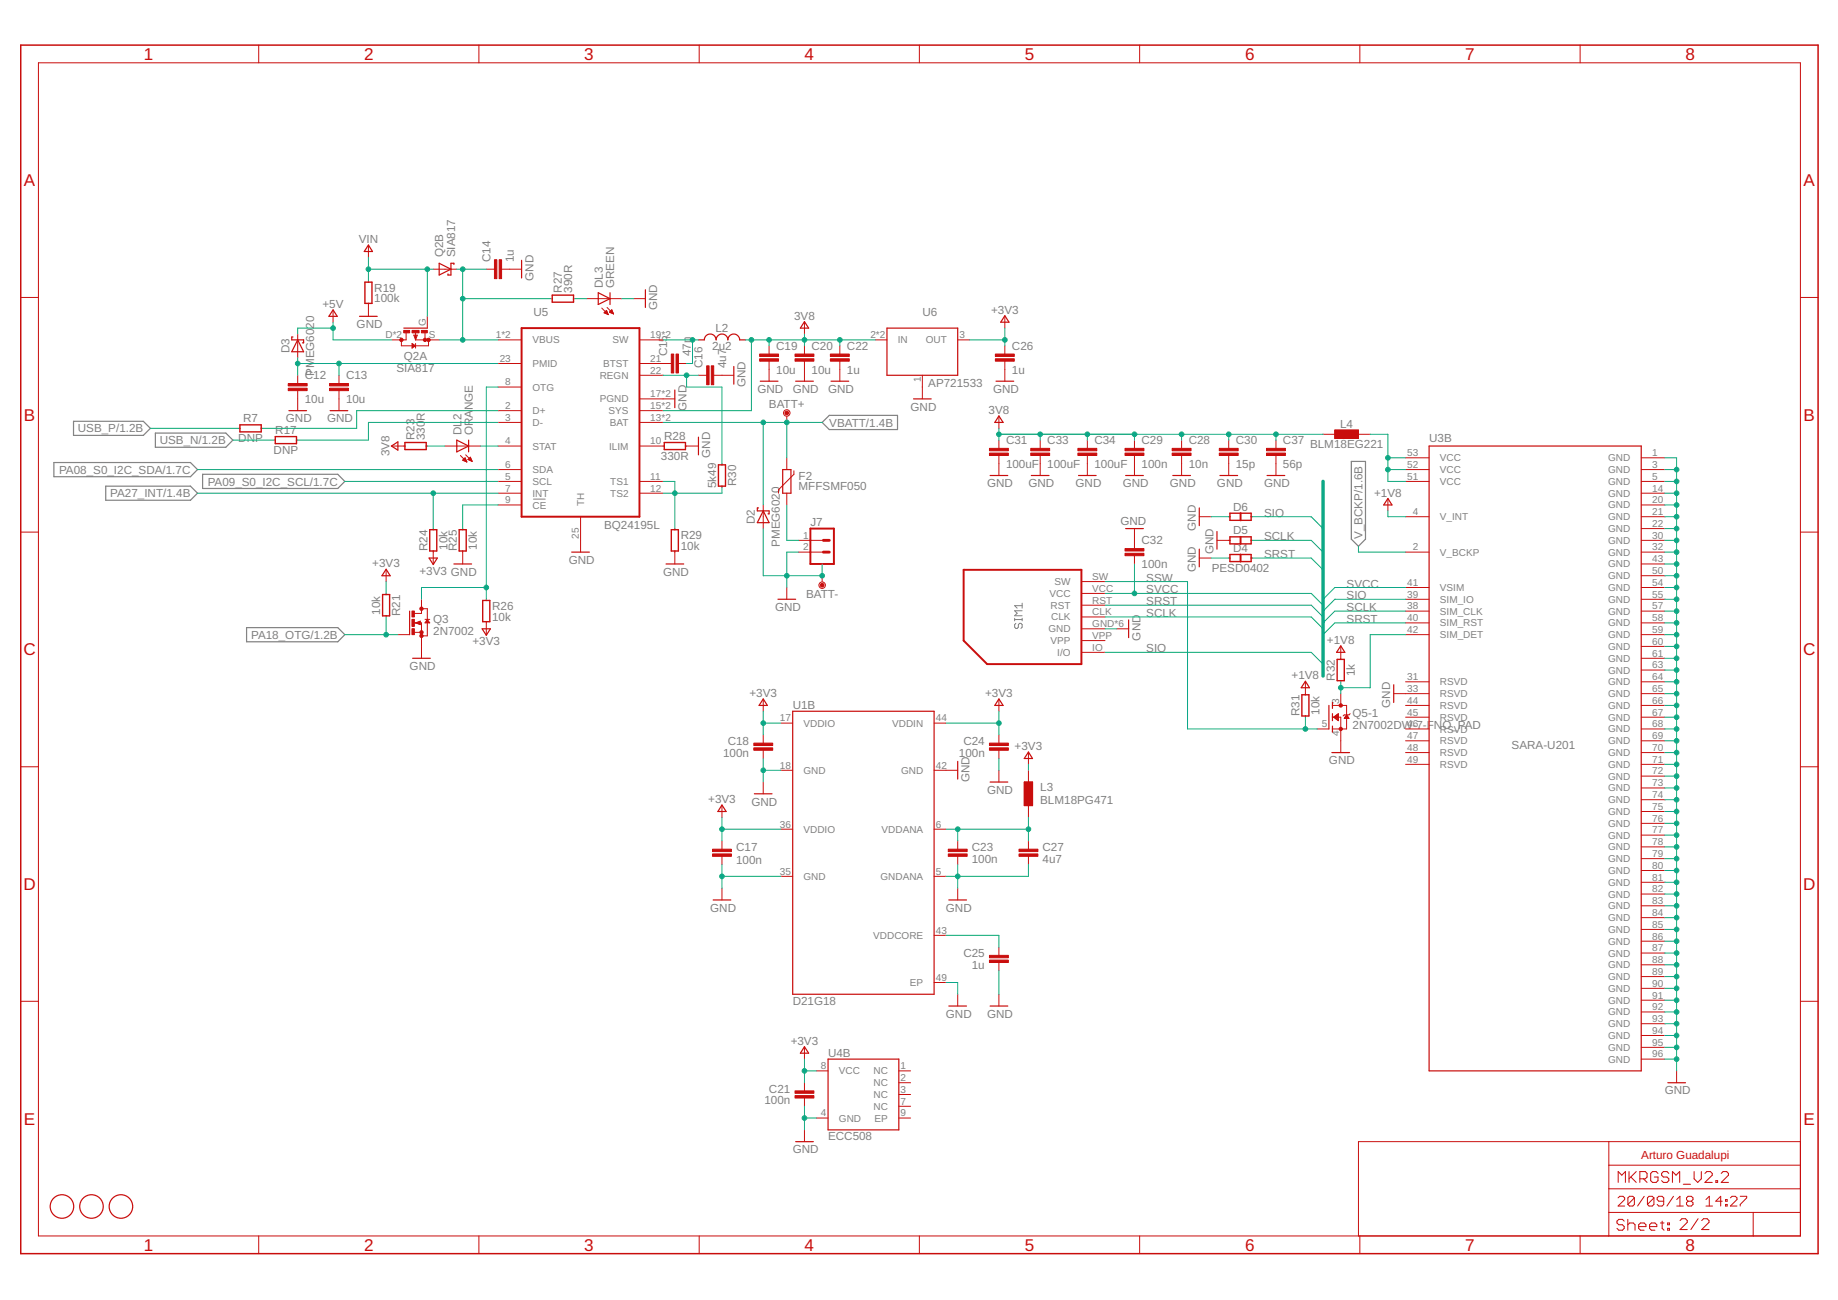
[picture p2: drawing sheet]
<svg xmlns="http://www.w3.org/2000/svg" width="420mm" height="297mm" viewBox="0 0 420 297" stroke-linecap="round" stroke-linejoin="round" font-family="sans-serif">
<path d="M121.9 114h2.7M233.7 137.8v1.2M233.7 139.6h-1.8l.6 .5-.6 .6h1.8M233.7 138.4h-1.8l.6 .6M231.9 141.3v.6M231.9 141.6h1.8M232.2 142.4l-.3 .3v.6l.3 .3h.3l.3-.3v-.6l.3-.3h.3l.3 .3v.6l-.3 .3M233.7 141.3v.6" fill="none" stroke="#808080" stroke-width=".23"/>
<path d="M16.8 96.3h16l1.6 1.6-1.6 1.6h-16zM35.5 99h16.1l1.6 1.6-1.6 1.6h-16.1zM187.9 96.5l1.7-1.6h15.6v3.2h-15.6zM12.3 105.7h31.2l1.6 1.6-1.6 1.6h-31.2zM24.2 111.1h19.3l1.6 1.6-1.6 1.6h-19.3zM46.3 108.4h30.9l1.6 1.6-1.6 1.6h-30.9zM308.9 105.4h3.2v17.8l-1.6 1.6-1.6-1.6zM56.4 143.4h20.8l1.6 1.6-1.6 1.6h-20.8z" fill="none" stroke="#808080" stroke-width=".28"/>
<g fill="none" stroke="#c90d0c" stroke-width=".28">
<path d="M84.2 56l1 1.5h-1.9zM119.2 59.5v4M67 77h-.3v.7h2.7v.6h-.3M68.1 77.7l1.3 2.7h-2.7zM76.1 70.8l1 1.5h-1.9zM82.2 72.3h4M92.3 75h5.4M94.3 78.7l.4 .3-.4 .3zM95 77.1l.1-.4h-.2l.1 .6M100.4 60.2l2.7 1.3-2.7 1.3zM103.8 60.4v-.2h-.7v2.6h-.7v-.2M136.8 66.9l2.6 1.3-2.6 1.4z"/>
<path d="M139.4 66.9v2.7M147.5 66.2v4.1M159.7 77.7h1.3a1.35 1.35 0 0 1 1.3-1.4 1.35 1.35 0 0 1 1.4 1.4 1.34 1.34 0 0 1 1.3-1.4 1.34 1.34 0 0 1 1.4 1.4 1.34 1.34 0 0 1 1.3-1.4 1.34 1.34 0 0 1 1.4 1.4h1.3M183.9 73.5l.9 1.5h-1.8zM202.8 75h16.1v10.7h-16.1zM229.7 72.1l1 1.5h-1.9zM66 93.8h4.1M75.5 93.8h4M154.3 89.1v4.1M159.7 99.9v4M167.7 83.7v4.1M173.8 87.1h4"/>
<path d="M181.9 87.1h4M190 87.1h4M208.8 91.1h4.1M227.7 87.1h4M228.3 95l1 1.5h-1.9zM89.5 101.9l1.5-.9v1.8zM104.4 100.6l2.7 1.3-2.7 1.4zM107.1 100.6v2.7M173.4 116.1h-.3v.6h2.7v.7h-.2M174.5 116.7l1.3 2.7h-2.7zM178.9 107.3h1.9v5.4h-1.9zM226.3 108.6h4.1"/>
<path d="M235.8 108.6h4M246.5 108.6h4.1M257.3 108.6h4.1M268.1 108.6h4M274.2 116.1v4M278.9 108.6h4M289.6 108.6h4.1M317.3 113.9l.9 1.5h-1.9zM326.7 101.9h48.5v142.8h-48.5zM88.3 130.1l.9 1.5h-1.9zM93.6 139.6v5.4M98.1 127.5h1.9l-1 1.5z"/>
<path d="M103.8 128.9h4M130.7 126.2h4M152.3 128.9h4M177.8 136.9h4.1M257.3 120.8h4.1M274.2 125.5v4M278.2 121.5v4M94.3 150.4h4.1M95.3 142.3l.6 .3v-.6l-.5 .3M97.7 141.8l.3 .4h-.6zM110.2 143.7h1.9l-.9 1.5zM174.5 159.7l.9 1.5h-1.9z"/>
<path d="M228.3 159.7l1 1.5h-1.9zM258 141.6v4.1M298.4 155.7l.9 1.4h-1.8zM306.5 147.6l.9 1.5h-1.9zM318.6 156.5v4M181.2 162.5h32.3v64.7h-32.3zM218.9 174v4M226.3 178.7h4.1M235.1 171.8l.9 1.5h-1.9zM303.8 161.2v5.4M304.5 172h4M304.6 160.5v1.4"/>
<path d="M304.6 163.1v1.6M304.6 165.9v1.3M165 183.9l1 1.5h-1.9zM172.4 181.4h4.1M163 205.6h4.1M216.9 205.6h4M183.9 239.2l.9 1.4h-1.8zM216.9 229.9h4M226.3 229.9h4.1M189.3 242h16.2v16.2h-16.2zM381.3 247.4h4M181.9 260.9h4"/>
<circle cx="14.2" cy="275.7" r="2.69"/>
<circle cx="20.9" cy="275.7" r="2.69"/>
<circle cx="27.6" cy="275.7" r="2.69"/>
</g>
<g fill="none" stroke="#c90d0c" stroke-width=".23">
<path d="M8.8 14.4h402.8v268h-402.8zM59.1 10.3v4.1M109.5 10.3v4.1M159.8 10.3v4.1M210.2 10.3v4.1M260.5 10.3v4.1M310.9 10.3v4.1M361.2 10.3v4.1M84.2 56.1v2.7M4.7 68h4.1M68.1 76.3v5.4M76.1 70.9v2.7"/>
<path d="M84.2 64.2v.3M84.2 69.3v3M91.8 77.7v1.3h6.2v-1.3M92.8 76.1v1.6h-3.2M94.2 78.5l.8 .5-.8 .5zM94.6 76.6h.8l-.4 1.1zM95 77.7h5.4M95 76.1v1.6M95 78.5v1M97.2 76.1v1.6M97.7 72.3v2.7M99 61.5h5.4"/>
<path d="M111.2 61.5h1.9M113.9 77.7h5.3M114.7 61.5h4.5M126 68.2h.2M131.1 68.2h.3M134.1 68.2h8M137.6 70.4l1.5 1.5M138.1 71.5l.5-.6 .4 1zM138.1 71.5h.8M138.2 71.4h.6M138.3 71.2h.5M138.4 71.6h.5"/>
<path d="M138.5 71.1h.2M138.6 71h.1M138.7 71.7h.3M138.8 70.3l1.5 1.4M139.4 71.4h.7M139.4 71.2h.6M139.6 71.1h.4M139.7 71.5h.4M139.7 71h.2M139.8 70.8h.1M139.8 70.8l-.5 .5 1 .4M139.8 70.8l.5 .9"/>
<path d="M140 71.6h.2M144.8 68.2h2.7M146.2 77.7h5.4M175.8 79v1.9M183.9 73.6v2.7M183.9 79v1.9M192 79v1.9M200.1 77.7h2.7M218.9 77.7h2.7M229.7 72.3v2.7M229.7 79v1.9M411.6 68h4"/>
<path d="M54.6 97.9h.2M59.7 97.9h.3M68.1 85.7v1.9M68.1 89.3v4.5M77.5 85.7v1.9M77.5 89.3v4.5M113.9 83.1h5.3M113.9 88.4h5.3M113.9 93.8h5.3M113.9 96.5h5.3M146.2 83.1h7.3M146.2 93.8h5.4"/>
<path d="M146.2 96.5h5.4M146.2 85.7h5.4M146.2 91.1h8.1M155.1 83.1h1.9M159.7 85.7h1.8M163.2 85.7h4.5M175.8 82.5v4.6M179.9 95.2v1.3M183.9 82.5v4.6M192 82.5v4.6M210.8 85.7v5.4M228.3 95.2v2.7"/>
<path d="M229.7 82.5v4.6M302.5 99.2h2.6M305.1 98.3h5.4v1.9h-5.4zM310.5 99.2h2.7M62.7 100.6h.2M67.8 100.6h.3M89.6 101.9h3M97.4 101.9h.3M101.7 101.9h8.1M105.2 104.1l1.5 1.5M105.8 105.2l.9 .4M105.8 105.2l.5-.6 .4 1"/>
<path d="M105.8 105.1h.7M105.9 105h.6M106 105.3h.6M106 104.9h.4M106.2 104.7h.2M106.3 105.4h.3M106.4 103.9l1.5 1.5M106.6 105.5h.1M107 105l.9 .4M107 105h.7M107.1 104.9h.6M107.3 105.1h.5"/>
<path d="M107.3 104.7h.3M107.4 104.6h.2M107.5 104.5l-.5 .5M107.5 104.5l.4 .9M107.5 104.5h.1M107.5 105.3h.4M107.9 105.4h.1M113.9 101.9h5.3M113.9 107.3h5.3M113.9 112.7h5.3M113.9 110h5.3M113.9 115.4h5.3"/>
<path d="M132.7 118.1v8.1M146.2 101.9h5.6M146.2 112.7h5.4M146.2 110h5.4M156.7 101.9h3M165 106v.2M165 111.1v.2M174.5 115.4v5.4M179.9 104.6v2.7M179.9 112.7v2.7M181.5 107.6v.8l-3.5 3.5v.8M228.3 100.6v1.8"/>
<path d="M228.3 104.1v4.5M237.8 100.6v1.8M237.8 104.1v4.5M248.6 100.6v1.8M248.6 104.1v4.5M259.3 100.6v1.8M259.3 104.1v4.5M270.1 100.6v1.8M270.1 104.1v4.5M274.2 118.1h2.6M280.9 118.1h.3M280.9 100.6v1.8"/>
<path d="M280.9 104.1v4.5M286 118.1h.3M291.7 100.6v1.8M291.7 104.1v4.5M317.3 114v2.7M321.3 104.6h5.4M321.3 107.3h5.4M321.3 110h5.4M321.3 118.1h5.4M375.2 104.6h5.4M375.2 107.3h5.4M375.2 112.7h5.4"/>
<path d="M375.2 110h5.4M375.2 115.4h5.4M375.2 118.1h5.4M4.7 121.6h4.1M88.3 130.2v2.7M88.3 135.6v.2M96.4 139.1h1.3v6.2h-1.3M96.4 136.9v3.3h-1.7M99 120.8v.2M99 125.9v3M105.8 120.8v.2M105.8 125.9v3"/>
<path d="M111.2 136.9v.3M154.3 120.8v.2M154.3 125.9v3M179.9 134.2v2.7M182.6 123.5h5.3M182.6 126.2h5.3M187.9 131.6v1.3M247.2 138.3h5.4M247.2 135.6h5.4M247.2 132.9h5.4M259.3 120.8v4.5M259.3 127v1.9"/>
<path d="M274.2 127.5h2.6M278.2 123.5h3M280.9 127.5h.3M286 123.5h.3M286 127.5h.3M321.3 126.2h5.4M321.3 134.2h5.4M321.3 136.9h5.4M321.3 139.6h5.4M375.2 123.5h5.4M375.2 126.2h5.4M375.2 134.2h5.4"/>
<path d="M375.2 136.9h5.4M375.2 139.6h5.4M375.2 120.8h5.4M375.2 128.9h5.4M375.2 131.6h5.4M411.6 121.6h4M88.3 140.7v.3M91 145h2.6M94.7 142.3h1.7v8.1M94.7 144.5h1.7M95 142.3l1.1-.4v.8zM97.2 141.5h1"/>
<path d="M97.7 141.5l.5 .8h-1zM111.2 142v3M174.5 159.8v2.7M228.3 159.8v2.7M247.2 149.1h5.4M247.2 146.4h5.4M247.2 143.7h5.4M247.2 141h5.4M255.3 143.7h2.7M298.4 155.8v2.9M306.5 147.7v3M306.5 155.5v.3"/>
<path d="M306.5 158.5v2.7M318.6 158.5h8.1M321.3 155.8h5.4M321.3 145h5.4M321.3 142.3h5.4M375.2 155.8h5.4M375.2 158.5h5.4M375.2 153.1h5.4M375.2 150.4h5.4M375.2 147.7h5.4M375.2 145h5.4M375.2 142.3h5.4"/>
<path d="M4.7 175.2h4.1M174.5 167.9v1.9M174.5 171.4v1.9M174.5 178.7v2.7M178.5 176h2.7M178.5 165.2h2.7M213.5 176h5.4M213.5 165.2h2.7M228.3 167.9v1.9M228.3 171.4v1.9M228.3 176v2.7M234.1 178.7h1.9v5.4h-1.9z"/>
<path d="M235.1 172v2.6M235.1 176v2.7M298.4 163.6v.3M301.1 166.6h2.7M304.6 163.9h1.9v8.1M304.6 161.2h3.2v5.4h-3.2M304.9 163.9l1-.8v1.6zM305 164h.9M305.1 163.7h.8M305.2 164.1h.7M305.3 163.6h.6M305.3 164.2h.6"/>
<path d="M305.4 163.4h.5M305.5 164.4h.4M305.6 163.3h.3M305.7 164.5h.2M305.8 163.2h.1M305.9 164.6h.1M307.3 164.1h1M307.4 164h.9M307.5 163.8h.7M307.6 163.7h.5M307.7 163.6h.3M307.8 163.4h.1"/>
<path d="M307.8 163.3l.6 .8h-1.1zM308.6 163.1l-.2 .2h-1.1l-.3 .3M321.3 163.9h5.4M321.3 161.2h5.4M321.3 166.6h5.4M321.3 169.3h5.4M321.3 172h5.4M321.3 174.6h5.4M375.2 163.9h5.4M375.2 161.2h5.4M375.2 166.6h5.4M375.2 169.3h5.4"/>
<path d="M375.2 172h5.4M375.2 174.6h5.4M375.2 177.3h5.4M411.6 175.2h4M165 184.1v2.7M165 192.2v1.9M165 195.7v1.8M178.5 189.5h2.7M213.5 189.5h2.7M218.9 192.2v1.9M218.9 195.7v1.8M235.1 184.1v2.7"/>
<path d="M235.1 192.2v1.9M235.1 195.7v1.8M375.2 198.9h5.4M375.2 196.2h5.4M375.2 180h5.4M375.2 182.7h5.4M375.2 185.4h5.4M375.2 188.1h5.4M375.2 190.8h5.4M375.2 193.5h5.4M165 202.9v2.7M178.5 200.2h2.7"/>
<path d="M213.5 200.2h2.7M213.5 213.7h2.7M218.9 202.9v2.7M228.3 216.4v1.9M228.3 219.9v1.9M375.2 209.7h5.4M375.2 207h5.4M375.2 204.3h5.4M375.2 201.6h5.4M375.2 217.8h5.4M375.2 215.1h5.4M375.2 212.4h5.4"/>
<path d="M4.7 228.8h4.1M183.9 239.3v2.7M213.5 224.5h2.7M218.9 227.2v2.7M228.3 227.2v2.7M375.2 228.5h5.4M375.2 225.8h5.4M375.2 223.1h5.4M375.2 220.5h5.4M375.2 231.2h5.4M375.2 233.9h5.4M375.2 236.6h5.4"/>
<path d="M375.2 239.3h5.4M411.6 228.8h4M183.9 247.4v1.9M183.9 250.9v1.9M183.9 258.2v2.7M186.6 255.5h2.7M186.6 244.7h2.7M205.5 255.5h2.7M205.5 244.7h2.7M205.5 247.4h2.7M205.5 250.1h2.7M205.5 252.8h2.7"/>
<path d="M375.2 242h5.4M383.3 244.7v2.7M367.8 277h43.8M367.8 260.9v21.5M367.8 271.6h43.8M367.8 266.2h43.8M369.9 273.7l.4-.4h.7l.4 .4v.4l-1.5 1.5h1.5M369.9 270.2v-2.5l.8 .8 .9-.8v2.5M371.3 279l-.4-.4h-.8l-.5 .4v.4l.5 .4h.8l.4 .5v.4l-.4 .4h-.8l-.5-.4M372.1 278.6v2.5M372.1 279.8l.4-.4h.9l.4 .4v1.3M372.4 267.7v2.5"/>
<path d="M372.8 268.9l1.2 1.3M373.6 273.7v1.5l-.3 .4h-.8l-.4-.4M373.6 273.7l-.3-.4h-.8l-.4 .4v1.5M373.6 273.7l-1.5 1.5M374 267.7l-1.6 1.6M374.9 269.3h1.2l.4-.4v-.8l-.4-.4h-1.2v2.5M375.7 269.3l.8 .9M375.9 273.3l-1.5 2.3M378.1 273.7v1.5l-.4 .4h-.7l-.4-.4M378.1 273.7l-.4-.4h-.7l-.4 .4v1.5M378.1 273.7l-1.5 1.5M379 268.1l-.4-.4h-.8l-.5 .4v1.7l.5 .4h.8l.4-.4v-.9h-.8"/>
<path d="M379.6 279.4h.8M380 279v1.7l.4 .4M380.3 274.5h-1.1l-.4-.4v-.4l.4-.4h.7l.4 .4v1.5l-.4 .4h-.7l-.4-.4M381.2 279.4h.4v.4h-.4zM381.5 268.1l-.4-.4h-.9l-.4 .4v.4l.4 .4h.9l.4 .4v.5l-.4 .4h-.9l-.4-.4M382.3 270.2v-2.5l.8 .8 .9-.8v2.5M382.5 273.3l-1.4 2.3M383.3 275.6h1.5M383.3 274.1l.7-.8v2.3M384 278.9l.5-.4h.8l.4 .4v.4l-1.7 1.6h1.7M384.8 270.6h1.6M385.9 274.5l-.4 .3v.4l.4 .4h.7l.4-.4v-.4l-.4-.3"/>
<path d="M385.9 274.5l-.4-.4v-.4l.4-.4h.7l.4 .4v.4l-.4 .4M385.9 274.5h.7M387.3 267.7v1.6l.8 .9 .8-.9v-1.6M388.2 278.5l-1.7 2.4M389 278.9l.4-.4h.8l.5 .4v.4l-1.7 1.6h1.7M389.7 268.1l.5-.4h.8l.4 .4v.4l-1.7 1.7h1.7M390 275.6h1.5M390 274.1l.7-.8v2.3M392.2 269.8h.4v.4h-.4zM393.5 268.1l.4-.4h.8l.4 .4v.4l-1.6 1.7h1.6M393.7 274.5h-1.5l1.1-1.2v2.3M394.4 275.2h.4v.4h-.4z"/>
<path d="M394.4 274.1h.4v.4h-.4zM395.6 273.7l.3-.4h.8l.4 .4v.4l-1.5 1.5h1.5M397.8 273.3h1.5v.4l-1.5 1.5v.4M400.8 277v5.4M411.6 260.9h-101.1v21.5M59.1 282.4v4M109.5 282.4v4M159.8 282.4v4M210.2 282.4v4M260.5 282.4v4M310.9 282.4v4M361.2 282.4v4"/>
<path d="M374.6 280.3h1.7v-.5l-.5-.4h-.8l-.4 .4v.9l.4 .4h.8M377.1 280.3h1.6v-.5l-.4-.4h-.8l-.4 .4v.9l.4 .4h.8M381.2 280.7h.4v.4h-.4z"/>
<circle cx="179.9" cy="94.4" r=".74"/>
<circle cx="187.9" cy="133.7" r=".74"/>
</g>
<g fill="#c90d0c" stroke="#c90d0c" stroke-width=".23">
<path d="M172.3 170.9h4.3v.5h-4.3z"/>
<path d="M172.3 169.8h4.3v.5h-4.3z"/>
<path d="M216.8 195.1h4.3v.6h-4.3z"/>
<path d="M216.8 194h4.3v.6h-4.3z"/>
<path d="M226.2 219.4h4.3v.5h-4.3z"/>
<path d="M226.2 218.3h4.3v.5h-4.3z"/>
<path d="M226.2 170.9h4.3v.5h-4.3z"/>
<path d="M226.2 169.8h4.3v.5h-4.3z"/>
<path d="M181.7 250.3h4.4v.6h-4.4z"/>
<path d="M181.7 249.3h4.4v.5h-4.4z"/>
<path d="M162.9 195.1h4.3v.6h-4.3z"/>
<path d="M162.9 194h4.3v.6h-4.3z"/>
<path d="M232.9 195.1h4.4v.6h-4.4z"/>
<path d="M232.9 194h4.4v.6h-4.4z"/>
<path d="M234.1 178.7h2v5.4h-2z"/>
<path d="M92.3 75.5h1.3v.6h-1.3z"/>
<path d="M96.3 75.5h1.4v.6h-1.4z"/>
<path d="M94.2 75.5h1.6v.6h-1.6z"/>
<path d="M257.2 126.4h4.3v.6h-4.3z"/>
<path d="M257.2 125.3h4.3v.6h-4.3z"/>
<path d="M278.7 103.5h4.3v.6h-4.3z"/>
<path d="M278.7 102.4h4.3v.6h-4.3z"/>
<path d="M257.2 103.5h4.3v.6h-4.3z"/>
<path d="M257.2 102.4h4.3v.6h-4.3z"/>
<path d="M226.2 103.5h4.3v.6h-4.3z"/>
<path d="M226.2 102.4h4.3v.6h-4.3z"/>
<path d="M246.4 103.5h4.3v.6h-4.3z"/>
<path d="M246.4 102.4h4.3v.6h-4.3z"/>
<path d="M235.6 103.5h4.3v.6h-4.3z"/>
<path d="M235.6 102.4h4.3v.6h-4.3z"/>
<path d="M305.1 98.3h5.4v1.9h-5.4z"/>
<path d="M114.1 59.4h.6v4.3h-.6z"/>
<path d="M113 59.4h.6v4.3h-.6z"/>
<path d="M154.5 80.9h.6v4.3h-.6z"/>
<path d="M153.5 80.9h.5v4.3h-.5z"/>
<path d="M173.7 82h4.3v.5h-4.3z"/>
<path d="M173.7 80.9h4.3v.5h-4.3z"/>
<path d="M181.7 82h4.4v.5h-4.4z"/>
<path d="M181.7 80.9h4.4v.5h-4.4z"/>
<path d="M162.6 83.6h.6v4.3h-.6z"/>
<path d="M161.5 83.6h.6v4.3h-.6z"/>
<path d="M75.3 88.7h4.4v.6h-4.4z"/>
<path d="M75.3 87.6h4.4v.6h-4.4z"/>
<path d="M65.9 88.7h4.3v.6h-4.3z"/>
<path d="M65.9 87.6h4.3v.6h-4.3z"/>
<path d="M189.8 82h4.3v.5h-4.3z"/>
<path d="M189.8 80.9h4.3v.5h-4.3z"/>
<path d="M227.5 82h4.4v.5h-4.4z"/>
<path d="M227.5 80.9h4.4v.5h-4.4z"/>
<path d="M94.2 139.6h.5v1.4h-.5z"/>
<path d="M94.2 143.7h.5v1.3h-.5z"/>
<path d="M94.2 141.5h.5v1.6h-.5z"/>
<path d="M267.9 103.5h4.4v.6h-4.4z"/>
<path d="M267.9 102.4h4.4v.6h-4.4z"/>
<path d="M289.5 103.5h4.3v.6h-4.3z"/>
<path d="M289.5 102.4h4.3v.6h-4.3z"/>
</g>
<g fill="none" stroke="#c90d0c" stroke-width=".32">
<path d="M83.4 64.5h1.6v4.8h-1.6zM126.2 67.4h4.9v1.6h-4.9zM54.8 97.1h4.9v1.6h-4.9zM62.9 99.8h4.9v1.6h-4.9zM92.6 101.1h4.8v1.6h-4.8zM151.8 101.1h4.9v1.6h-4.9zM164.2 106.2h1.6v4.9h-1.6zM281.2 117.3h4.8v1.6h-4.8zM87.5 135.8h1.6v4.9h-1.6zM98.2 121h1.6v4.9h-1.6zM105 121h1.6v4.9h-1.6zM110.3 137.2h1.7v4.8h-1.7z"/>
<path d="M153.5 121h1.6v4.9h-1.6zM281.2 126.7h4.8v1.6h-4.8zM281.2 122.7h4.8v1.6h-4.8zM297.6 158.7h1.6v4.9h-1.6zM305.7 150.7h1.6v4.8h-1.6z"/>
</g>
<g fill="#c90d0c" stroke="#c90d0c" stroke-width=".23">
<circle cx="98" cy="77.7" r=".38"/>
<circle cx="97.2" cy="77.7" r=".38"/>
<circle cx="91.8" cy="77.7" r=".38"/>
<circle cx="187.9" cy="133.7" r=".42"/>
<circle cx="179.9" cy="94.4" r=".42"/>
<circle cx="96.4" cy="145.3" r=".38"/>
<circle cx="96.4" cy="144.5" r=".38"/>
<circle cx="96.4" cy="139.1" r=".38"/>
<circle cx="306.5" cy="166.6" r=".38"/>
<circle cx="306.5" cy="161.2" r=".38"/>
</g>
<path d="M119.2 75h27v43.1h-27zM283.6 117.3v1.6M185.3 120.8h5.3v8.1h-5.3zM220.3 130.2h26.9v21.5h-21.5l-5.4-5.3zM283.6 122.7v1.6M283.6 126.7v1.6" fill="none" stroke="#c90d0c" stroke-width=".44"/>
<path d="M188.2 123.5h1.4M188.2 126.2h1.4" fill="none" stroke="#c90d0c" stroke-width=".66"/>
<path d="M4.7 10.3h410.9v276.1h-410.9z" fill="none" stroke="#c90d0c" stroke-width=".34"/>
<path d="M302.5 110v44.5" fill="none" stroke="#0696d7" stroke-width=".83"/>
<g fill="none" stroke="#0dab76" stroke-width=".23">
<path d="M84.2 58.8v5.4M76.1 73.6v4.1h13.5M76.1 75h-8v1.3M84.2 61.5h14.8M97.7 61.5v10.8M100.4 77.7h13.5M104.4 61.5h6.8M105.8 68.2h20.2M105.8 61.5v16.2M131.4 68.2h2.7M142.1 68.2h2.7M151.6 77.7h8.1"/>
<path d="M158.3 77.7v5.4h-1.3M170.4 77.7h29.7M171.8 77.7v16.1h-20.2M175.8 77.7v1.3M183.9 76.3v2.7M192 77.7v1.3M221.6 77.7h8.1M229.7 75v4M34.4 97.9h20.2M68.1 83.1h45.8M68.1 81.7v4M77.5 83.1v2.6"/>
<path d="M113.9 96.5h-29.7v4.1h-16.1M113.9 88.4h-2.7v48.5M113.9 93.8h-32.4v4.1h-21.5M151.6 96.5h36.3M151.6 85.7h8.1M157 85.7v2.7h8v17.6M174.5 96.5v18.9M179.9 96.5v8.1M228.3 97.9v2.7M228.3 99.2h74.2M237.8 99.2v1.4M248.6 99.2v1.4"/>
<path d="M259.3 99.2v1.4M270.1 99.2v1.4M280.9 99.2v1.4M291.7 99.2v1.4M313.2 99.2h4.1v10.8h4M45.1 112.7h68.8M45.1 107.3h68.8M53.2 100.6h9.5M78.8 110h35.1M97.7 101.9h4M99 112.7v8.1M109.8 101.9h4.1"/>
<path d="M113.9 115.4h-8.1v5.4M151.6 110h2.7v10.8M165 111.3v1.4h-13.4M179.9 115.4v8.1h2.7M276.8 118.1h4.1M286.3 118.1h13.4l2.8 2.7M317.3 104.6h4M317.3 116.7v1.4h4M317.3 107.3h4M380.6 104.6h2.7v140.1M380.6 118.1h2.7M380.6 115.4h2.7"/>
<path d="M380.6 112.7h2.7M380.6 110h2.7M380.6 107.3h2.7M88.3 132.9v2.7M111.2 134.2h-14.8v2.7M174.5 120.8v10.8h13.4v-2.7M182.6 126.2h-2.7v8M252.6 132.9h18.9v33.7h29.6M252.6 135.6h47.1l2.8 2.7M252.6 138.3h47.1l2.8 2.7M259.3 128.9v6.7M276.8 127.5h4.1"/>
<path d="M286.3 123.5h13.4l2.8 2.7M286.3 127.5h13.4l2.8 2.7M310.5 124.8v1.4h10.8M321.3 139.6h-16.2l-2.6 2.7M321.3 136.9h-16.2l-2.6 2.7M321.3 134.2h-16.2l-2.6 2.7M380.6 131.6h2.7M380.6 126.2h2.7M380.6 139.6h2.7M380.6 136.9h2.7M380.6 134.2h2.7M380.6 128.9h2.7"/>
<path d="M380.6 123.5h2.7M380.6 120.8h2.7M78.8 145h12.2M88.3 141v4M252.6 143.7h2.7M252.6 141h47.1l2.8 2.7M252.6 149.1h47.1l2.8 2.6M306.5 155.8v2.7M321.3 145h-8.1v12.1h-6.7M321.3 142.3h-16.2l-2.6 2.7M380.6 158.5h2.7M380.6 155.8h2.7"/>
<path d="M380.6 153.1h2.7M380.6 150.4h2.7M380.6 147.7h2.7M380.6 145h2.7M380.6 142.3h2.7M174.5 176h4M174.5 162.5v5.4M174.5 173.3v5.4M174.5 165.2h4M216.2 165.2h12.1M228.3 162.5v5.4M228.3 173.3v2.7"/>
<path d="M235.1 174.6v1.4M298.4 163.9v2.7M380.6 177.3h2.7M380.6 174.6h2.7M380.6 172h2.7M380.6 169.3h2.7M380.6 166.6h2.7M380.6 163.9h2.7M380.6 161.2h2.7M165 186.8v5.4M165 197.5v5.4M165 189.5h13.5"/>
<path d="M216.2 189.5h18.9M218.9 189.5v2.7M218.9 197.5v5.4M235.1 197.5v2.7h-18.9M235.1 186.8v5.4M380.6 198.9h2.7M380.6 196.2h2.7M380.6 193.5h2.7M380.6 190.8h2.7M380.6 188.1h2.7M380.6 185.4h2.7M380.6 182.7h2.7"/>
<path d="M380.6 180h2.7M165 200.2h13.5M216.2 213.7h12.1v2.7M380.6 217.8h2.7M380.6 215.1h2.7M380.6 212.4h2.7M380.6 209.7h2.7M380.6 207h2.7M380.6 204.3h2.7M380.6 201.6h2.7M216.2 224.5h2.7v2.7M228.3 221.8v5.4"/>
<path d="M380.6 239.3h2.7M380.6 236.6h2.7M380.6 233.9h2.7M380.6 231.2h2.7M380.6 228.5h2.7M380.6 225.8h2.7M380.6 223.1h2.7M380.6 220.5h2.7M183.9 255.5h2.7M183.9 242v5.4M183.9 252.8v5.4M183.9 244.7h2.7"/>
<path d="M380.6 242h2.7"/>
</g>
<g fill="#0dab76" stroke="#0dab76" stroke-width=".23">
<circle cx="174.5" cy="176" r=".53"/>
<circle cx="183.9" cy="255.5" r=".53"/>
<circle cx="165" cy="200.2" r=".53"/>
<circle cx="179.9" cy="131.6" r=".53"/>
<circle cx="187.9" cy="131.6" r=".53"/>
<circle cx="218.9" cy="200.2" r=".53"/>
<circle cx="383.3" cy="107.3" r=".53"/>
<circle cx="383.3" cy="110" r=".53"/>
<circle cx="383.3" cy="112.7" r=".53"/>
<circle cx="383.3" cy="115.4" r=".53"/>
<circle cx="383.3" cy="118.1" r=".53"/>
<circle cx="383.3" cy="120.8" r=".53"/>
<circle cx="383.3" cy="123.5" r=".53"/>
<circle cx="383.3" cy="126.2" r=".53"/>
<circle cx="383.3" cy="128.9" r=".53"/>
<circle cx="383.3" cy="131.6" r=".53"/>
<circle cx="383.3" cy="134.2" r=".53"/>
<circle cx="383.3" cy="136.9" r=".53"/>
<circle cx="383.3" cy="139.6" r=".53"/>
<circle cx="383.3" cy="142.3" r=".53"/>
<circle cx="383.3" cy="145" r=".53"/>
<circle cx="383.3" cy="147.7" r=".53"/>
<circle cx="383.3" cy="150.4" r=".53"/>
<circle cx="383.3" cy="153.1" r=".53"/>
<circle cx="383.3" cy="155.8" r=".53"/>
<circle cx="383.3" cy="158.5" r=".53"/>
<circle cx="383.3" cy="161.2" r=".53"/>
<circle cx="383.3" cy="163.9" r=".53"/>
<circle cx="383.3" cy="166.6" r=".53"/>
<circle cx="383.3" cy="169.3" r=".53"/>
<circle cx="383.3" cy="172" r=".53"/>
<circle cx="383.3" cy="174.6" r=".53"/>
<circle cx="383.3" cy="177.3" r=".53"/>
<circle cx="383.3" cy="180" r=".53"/>
<circle cx="383.3" cy="182.7" r=".53"/>
<circle cx="383.3" cy="185.4" r=".53"/>
<circle cx="383.3" cy="188.1" r=".53"/>
<circle cx="383.3" cy="190.8" r=".53"/>
<circle cx="383.3" cy="193.5" r=".53"/>
<circle cx="383.3" cy="196.2" r=".53"/>
<circle cx="383.3" cy="198.9" r=".53"/>
<circle cx="383.3" cy="201.6" r=".53"/>
<circle cx="383.3" cy="204.3" r=".53"/>
<circle cx="383.3" cy="207" r=".53"/>
<circle cx="383.3" cy="209.7" r=".53"/>
<circle cx="383.3" cy="212.4" r=".53"/>
<circle cx="383.3" cy="215.1" r=".53"/>
<circle cx="383.3" cy="217.8" r=".53"/>
<circle cx="383.3" cy="220.5" r=".53"/>
<circle cx="383.3" cy="223.1" r=".53"/>
<circle cx="383.3" cy="225.8" r=".53"/>
<circle cx="383.3" cy="228.5" r=".53"/>
<circle cx="383.3" cy="231.2" r=".53"/>
<circle cx="383.3" cy="233.9" r=".53"/>
<circle cx="383.3" cy="236.6" r=".53"/>
<circle cx="383.3" cy="239.3" r=".53"/>
<circle cx="383.3" cy="242" r=".53"/>
<circle cx="174.5" cy="165.2" r=".53"/>
<circle cx="183.9" cy="244.7" r=".53"/>
<circle cx="165" cy="189.5" r=".53"/>
<circle cx="229.7" cy="77.7" r=".53"/>
<circle cx="228.3" cy="165.2" r=".53"/>
<circle cx="218.9" cy="189.5" r=".53"/>
<circle cx="235.1" cy="189.5" r=".53"/>
<circle cx="179.9" cy="96.5" r=".53"/>
<circle cx="174.5" cy="96.5" r=".53"/>
<circle cx="259.3" cy="135.6" r=".53"/>
<circle cx="298.4" cy="166.6" r=".53"/>
<circle cx="306.5" cy="157.1" r=".53"/>
<circle cx="317.3" cy="104.6" r=".53"/>
<circle cx="317.3" cy="107.3" r=".53"/>
<circle cx="105.8" cy="77.7" r=".53"/>
<circle cx="105.8" cy="61.5" r=".53"/>
<circle cx="105.8" cy="68.2" r=".53"/>
<circle cx="97.7" cy="61.5" r=".53"/>
<circle cx="84.2" cy="61.5" r=".53"/>
<circle cx="158.3" cy="77.7" r=".53"/>
<circle cx="157" cy="85.7" r=".53"/>
<circle cx="154.3" cy="112.7" r=".53"/>
<circle cx="99" cy="112.7" r=".53"/>
<circle cx="77.5" cy="83.1" r=".53"/>
<circle cx="68.1" cy="83.1" r=".53"/>
<circle cx="76.1" cy="75" r=".53"/>
<circle cx="111.2" cy="134.2" r=".53"/>
<circle cx="88.3" cy="145" r=".53"/>
<circle cx="171.8" cy="77.7" r=".53"/>
<circle cx="175.8" cy="77.7" r=".53"/>
<circle cx="183.9" cy="77.7" r=".53"/>
<circle cx="192" cy="77.7" r=".53"/>
<circle cx="228.3" cy="99.2" r=".53"/>
<circle cx="280.9" cy="99.2" r=".53"/>
<circle cx="237.8" cy="99.2" r=".53"/>
<circle cx="248.6" cy="99.2" r=".53"/>
<circle cx="259.3" cy="99.2" r=".53"/>
<circle cx="270.1" cy="99.2" r=".53"/>
<circle cx="291.7" cy="99.2" r=".53"/>
</g>
<g font-size="3.9" fill="#c90d0c">
<text x="32.9" y="13.7">1</text>
<text x="83.2" y="13.7">2</text>
<text x="133.6" y="13.7">3</text>
<text x="183.9" y="13.7">4</text>
<text x="234.3" y="13.7">5</text>
<text x="284.6" y="13.7">6</text>
<text x="335" y="13.7">7</text>
<text x="385.3" y="13.7">8</text>
<text x="5.5" y="42.5">A</text>
<text x="412.3" y="42.5">A</text>
<text x="5.5" y="96.1">B</text>
<text x="412.3" y="96.1">B</text>
<text x="5.4" y="149.8">C</text>
<text x="412.2" y="149.8">C</text>
<text x="5.4" y="203.4">D</text>
<text x="412.2" y="203.4">D</text>
<text x="5.5" y="257">E</text>
<text x="412.3" y="257">E</text>
<text x="32.9" y="285.8">1</text>
<text x="83.2" y="285.8">2</text>
<text x="133.6" y="285.8">3</text>
<text x="183.9" y="285.8">4</text>
<text x="234.3" y="285.8">5</text>
<text x="284.6" y="285.8">6</text>
<text x="335" y="285.8">7</text>
<text x="385.3" y="285.8">8</text>
</g>
<g font-size="2.7" fill="#808080">
<text x="82" y="55.6">VIN</text>
<text x="101.3" y="58.8" transform="rotate(-90 101.3 58.8)">Q2B</text>
<text x="104" y="58.8" transform="rotate(-90 104 58.8)">SIA817</text>
<text x="112.1" y="59.9" transform="rotate(-90 112.1 59.9)">C14</text>
<text x="117.5" y="59.9" transform="rotate(-90 117.5 59.9)">1u</text>
<text x="121.9" y="64.2" transform="rotate(-90 121.9 64.2)">GND</text>
<text x="137.8" y="65.8" transform="rotate(-90 137.8 65.8)">DL3</text>
<text x="140.4" y="65.8" transform="rotate(-90 140.4 65.8)">GREEN</text>
<text x="73.7" y="70.4">+5V</text>
<text x="85.6" y="69">100k</text>
<text x="85.6" y="66.6">R19</text>
<text x="128.4" y="66.9" transform="rotate(-90 128.4 66.9)">R27</text>
<text x="130.8" y="66.9" transform="rotate(-90 130.8 66.9)">390R</text>
<text x="150.2" y="70.9" transform="rotate(-90 150.2 70.9)">GND</text>
<text x="226.5" y="71.7">+3V3</text>
<text x="81.5" y="75">GND</text>
<text x="121.9" y="72.3">U5</text>
<text x="163.6" y="75.9">L2</text>
<text x="181.5" y="73.1">3V8</text>
<text x="210.8" y="72.3">U6</text>
<text x="66.2" y="80.7" transform="rotate(-90 66.2 80.7)">D3</text>
<text x="92.3" y="82.2">Q2A</text>
<text x="152.5" y="81.4" transform="rotate(-90 152.5 81.4)">C15</text>
<text x="157.9" y="81.4" transform="rotate(-90 157.9 81.4)">47n</text>
<text x="162.8" y="79.9">2u2</text>
<text x="177.4" y="80">C19</text>
<text x="185.5" y="80">C20</text>
<text x="193.6" y="80">C22</text>
<text x="231.3" y="80">C26</text>
<text x="69.7" y="86.7">C12</text>
<text x="71.8" y="85.9" transform="rotate(-90 71.8 85.9)">PMEG6020</text>
<text x="79.1" y="86.7">C13</text>
<text x="90.6" y="84.9">SIA817</text>
<text x="160.6" y="84.1" transform="rotate(-90 160.6 84.1)">C16</text>
<text x="166" y="84.1" transform="rotate(-90 166 84.1)">4u7</text>
<text x="170.4" y="88.4" transform="rotate(-90 170.4 88.4)">GND</text>
<text x="173.1" y="89.8">GND</text>
<text x="177.4" y="85.3">10u</text>
<text x="181.2" y="89.8">GND</text>
<text x="185.5" y="85.3">10u</text>
<text x="189.3" y="89.8">GND</text>
<text x="193.6" y="85.3">1u</text>
<text x="212.2" y="88.4">AP721533</text>
<text x="227" y="89.8">GND</text>
<text x="231.3" y="85.3">1u</text>
<text x="69.7" y="92.1">10u</text>
<text x="79.1" y="92.1">10u</text>
<text x="108.1" y="93.7" transform="rotate(-90 108.1 93.7)">NGE</text>
<text x="157" y="93.8" transform="rotate(-90 157 93.8)">GND</text>
<text x="175.8" y="93.3">BATT+</text>
<text x="208.1" y="93.8">GND</text>
<text x="226" y="94.6">3V8</text>
<text x="17.8" y="98.8">USB_P/1.2B</text>
<text x="36.5" y="101.5">USB_N/1.2B</text>
<text x="54.5" y="101.1">DNP</text>
<text x="55.6" y="96.5">R7</text>
<text x="62.9" y="99.2">R17</text>
<text x="65.4" y="96.5">GND</text>
<text x="74.8" y="96.5">GND</text>
<text x="94.7" y="100.6" transform="rotate(-90 94.7 100.6)">R23</text>
<text x="97.1" y="100.6" transform="rotate(-90 97.1 100.6)">330</text>
<text x="97.1" y="96.1" transform="rotate(-90 97.1 96.1)">R</text>
<text x="105.5" y="99.5" transform="rotate(-90 105.5 99.5)">DL</text>
<text x="105.5" y="96.1" transform="rotate(-90 105.5 96.1)">2</text>
<text x="108.1" y="99.5" transform="rotate(-90 108.1 99.5)">ORA</text>
<text x="151.8" y="100.6">R28</text>
<text x="189.6" y="97.5">VBATT/1.4B</text>
<text x="230" y="101.5">C31</text>
<text x="239.4" y="101.5">C33</text>
<text x="250.2" y="101.5">C34</text>
<text x="261" y="101.5">C29</text>
<text x="271.7" y="101.5">C28</text>
<text x="282.5" y="101.5">C30</text>
<text x="293.3" y="101.5">C37</text>
<text x="306.3" y="97.9">L4</text>
<text x="326.7" y="101.1">U3B</text>
<text x="62.5" y="103.8">DNP</text>
<text x="89.1" y="104.3" transform="rotate(-90 89.1 104.3)">3V8</text>
<text x="151.1" y="105.1">330R</text>
<text x="162.3" y="104.6" transform="rotate(-90 162.3 104.6)">GND</text>
<text x="230" y="106.9">100uF</text>
<text x="239.4" y="106.9">100uF</text>
<text x="250.2" y="106.9">100uF</text>
<text x="261" y="106.9">100n</text>
<text x="271.7" y="106.9">10n</text>
<text x="282.5" y="106.9">15p</text>
<text x="293.3" y="106.9">56p</text>
<text x="299.5" y="102.4">BLM18EG221</text>
<text x="13.5" y="108.2">PA08_S0_I2C_SDA/1.7C</text>
<text x="25.2" y="113.6">PA27_INT/1.4B</text>
<text x="47.5" y="110.9">PA09_S0_I2C_SCL/1.7C</text>
<text x="163.7" y="111.5" transform="rotate(-90 163.7 111.5)">5k49</text>
<text x="168.3" y="111.1" transform="rotate(-90 168.3 111.1)">R30</text>
<text x="182.6" y="112">MFFSMF050</text>
<text x="182.6" y="109.8">F2</text>
<text x="225.7" y="111.3">GND</text>
<text x="235.1" y="111.3">GND</text>
<text x="245.9" y="111.3">GND</text>
<text x="256.6" y="111.3">GND</text>
<text x="267.4" y="111.3">GND</text>
<text x="278.2" y="111.3">GND</text>
<text x="289" y="111.3">GND</text>
<text x="314.1" y="113.5">+1V8</text>
<text x="172.6" y="119.8" transform="rotate(-90 172.6 119.8)">D2</text>
<text x="256.1" y="120">GND</text>
<text x="281.9" y="116.7">D6</text>
<text x="289" y="118.1">SIO</text>
<text x="97.7" y="125.9" transform="rotate(-90 97.7 125.9)">R24</text>
<text x="102.3" y="125.6" transform="rotate(-90 102.3 125.6)">10k</text>
<text x="104.4" y="125.9" transform="rotate(-90 104.4 125.9)">R25</text>
<text x="109" y="125.6" transform="rotate(-90 109 125.6)">10k</text>
<text x="138.1" y="120.8">BQ24195L</text>
<text x="155.6" y="125.6">10k</text>
<text x="155.6" y="123.2">R29</text>
<text x="178.2" y="125" transform="rotate(-90 178.2 125)">PMEG6020</text>
<text x="185.2" y="120.2">J7</text>
<text x="261" y="124.4">C32</text>
<text x="273.3" y="121.3" transform="rotate(-90 273.3 121.3)">GND</text>
<text x="281.9" y="122.1">D5</text>
<text x="289" y="123.5">SCLK</text>
<text x="311.5" y="123.2" transform="rotate(-90 311.5 123.2)">V_BCKP/1.6B</text>
<text x="85.1" y="129.7">+3V3</text>
<text x="95.9" y="131.3">+3V3 GND</text>
<text x="130" y="128.9">GND</text>
<text x="151.6" y="131.5">GND</text>
<text x="261" y="129.8">100n</text>
<text x="273.3" y="130.7" transform="rotate(-90 273.3 130.7)">GND</text>
<text x="277" y="130.7">PESD0402</text>
<text x="277.4" y="126.7" transform="rotate(-90 277.4 126.7)">GND</text>
<text x="281.9" y="126.2">D4</text>
<text x="289" y="127.5">SRST</text>
<text x="184.3" y="136.7">BATT-</text>
<text x="262" y="135.6">SVCC</text>
<text x="262" y="132.9">SSW</text>
<text x="307.8" y="134.2">SVCC</text>
<text x="307.8" y="136.9">SIO</text>
<text x="86.9" y="140.4" transform="rotate(-90 86.9 140.4)">10k</text>
<text x="91.5" y="140.7" transform="rotate(-90 91.5 140.7)">R21</text>
<text x="99" y="142.3">Q3</text>
<text x="112.5" y="141.8">10k</text>
<text x="112.5" y="139.4">R26</text>
<text x="177.2" y="139.6">GND</text>
<text x="262" y="138.3">SRST</text>
<text x="262" y="141">SCLK</text>
<text x="307.8" y="142.3">SRST</text>
<text x="307.8" y="139.6">SCLK</text>
<text x="57.4" y="146">PA18_OTG/1.2B</text>
<text x="99" y="145">2N7002</text>
<text x="108" y="147.4">+3V3</text>
<text x="260.7" y="146.4" transform="rotate(-90 260.7 146.4)">GND</text>
<text x="262" y="149.1">SIO</text>
<text x="303.3" y="147.2">+1V8</text>
<text x="93.6" y="153.1">GND</text>
<text x="295.2" y="155.3">+1V8</text>
<text x="305.1" y="155.5" transform="rotate(-90 305.1 155.5)">R32</text>
<text x="309.7" y="154.5" transform="rotate(-90 309.7 154.5)">1k</text>
<text x="171.3" y="159.3">+3V3</text>
<text x="181.2" y="162">U1B</text>
<text x="225.2" y="159.3">+3V3</text>
<text x="317.8" y="161.7" transform="rotate(-90 317.8 161.7)">GND</text>
<text x="297.1" y="163.6" transform="rotate(-90 297.1 163.6)">R31</text>
<text x="301.6" y="163.3" transform="rotate(-90 301.6 163.3)">10k</text>
<text x="309.2" y="166.6">2N7002DW-7-FNO_PAD</text>
<text x="309.2" y="163.9">Q5-1</text>
<text x="165.3" y="172.9">100n</text>
<text x="166.3" y="170.2">C18</text>
<text x="219.2" y="172.9">100n</text>
<text x="220.2" y="170.2">C24</text>
<text x="231.9" y="171.4">+3V3</text>
<text x="345.5" y="171.1">SARA-U201</text>
<text x="221.6" y="178.7" transform="rotate(-90 221.6 178.7)">GND</text>
<text x="303.8" y="174.6">GND</text>
<text x="161.9" y="183.5">+3V3</text>
<text x="171.8" y="184.1">GND</text>
<text x="225.7" y="181.4">GND</text>
<text x="237.8" y="183.8">BLM18PG471</text>
<text x="237.8" y="180.8">L3</text>
<text x="168.3" y="197.4">100n</text>
<text x="168.3" y="194.5">C17</text>
<text x="222.2" y="197.1">100n</text>
<text x="222.2" y="194.5">C23</text>
<text x="238.3" y="197.1">4u7</text>
<text x="238.3" y="194.5">C27</text>
<text x="162.3" y="208.3">GND</text>
<text x="216.2" y="208.3">GND</text>
<text x="220.2" y="218.7">C25</text>
<text x="222.2" y="221.4">1u</text>
<text x="181.2" y="229.6">D21G18</text>
<text x="216.2" y="232.6">GND</text>
<text x="225.7" y="232.6">GND</text>
<text x="180.7" y="238.8">+3V3</text>
<text x="189.3" y="241.5">U4B</text>
<text x="175.8" y="249.7">C21</text>
<text x="380.6" y="250.1">GND</text>
<text x="174.7" y="252.4">100n</text>
<text x="181.2" y="263.5">GND</text>
<text x="189.3" y="260.6">ECC508</text>
</g>
<text font-size="2.7" fill="#c90d0c" x="375.2" y="264.9">Arturo Guadalupi</text>
<g font-size="2.3" fill="#808080">
<text x="88.1" y="77.3">D*2</text>
<text x="97.3" y="74.6" transform="rotate(-90 97.3 74.6)">G</text>
<text x="98.1" y="77.3">S</text>
<text x="113.3" y="77.3">1*2</text>
<text x="148.7" y="77.3">19*2</text>
<text x="199" y="77.3">2*2</text>
<text x="219.3" y="77.3">3</text>
<text x="114.2" y="82.7">23</text>
<text x="121.7" y="78.5">VBUS</text>
<text x="121.7" y="83.9">PMID</text>
<text x="137.9" y="83.9">BTST</text>
<text x="140" y="78.5">SW</text>
<text x="148.7" y="82.7">21</text>
<text x="205.2" y="78.5">IN</text>
<text x="211.6" y="78.5">OUT</text>
<text x="115.5" y="88.1">8</text>
<text x="121.7" y="89.3">OTG</text>
<text x="137.1" y="86.5">REGN</text>
<text x="148.7" y="85.4">22</text>
<text x="210.5" y="87.4" transform="rotate(-90 210.5 87.4)">1</text>
<text x="115.5" y="93.5">2</text>
<text x="121.7" y="94.6">D+</text>
<text x="137.1" y="91.9">PGND</text>
<text x="139.1" y="94.6">SYS</text>
<text x="148.7" y="93.5">15*2</text>
<text x="148.7" y="90.8">17*2</text>
<text x="115.5" y="96.1">3</text>
<text x="115.5" y="101.5">4</text>
<text x="121.7" y="97.3">D-</text>
<text x="139.4" y="97.3">BAT</text>
<text x="148.7" y="101.5">10</text>
<text x="148.7" y="96.1">13*2</text>
<text x="115.5" y="106.9">6</text>
<text x="121.7" y="102.7">STAT</text>
<text x="139.3" y="102.7">ILIM</text>
<text x="321.7" y="104.2">53</text>
<text x="321.7" y="106.9">52</text>
<text x="329.2" y="105.4">VCC</text>
<text x="367.6" y="105.4">GND</text>
<text x="377.7" y="104.2">1</text>
<text x="377.7" y="106.9">3</text>
<text x="115.5" y="109.6">5</text>
<text x="115.5" y="112.3">7</text>
<text x="121.7" y="108.1">SDA</text>
<text x="121.7" y="110.8">SCL</text>
<text x="121.7" y="113.5">INT</text>
<text x="139.5" y="113.5">TS2</text>
<text x="139.5" y="110.8">TS1</text>
<text x="148.7" y="112.3">12</text>
<text x="148.7" y="109.6">11</text>
<text x="321.7" y="109.6">51</text>
<text x="329.2" y="108.1">VCC</text>
<text x="329.2" y="110.8">VCC</text>
<text x="367.6" y="108.1">GND</text>
<text x="367.6" y="113.5">GND</text>
<text x="367.6" y="110.8">GND</text>
<text x="377.7" y="112.3">14</text>
<text x="377.7" y="109.6">5</text>
<text x="115.5" y="115">9</text>
<text x="121.7" y="116.2">CE</text>
<text x="133.5" y="115.6" transform="rotate(-90 133.5 115.6)">TH</text>
<text x="322.9" y="117.7">4</text>
<text x="329.2" y="118.9">V_INT</text>
<text x="367.6" y="116.2">GND</text>
<text x="367.6" y="118.9">GND</text>
<text x="377.7" y="115">20</text>
<text x="377.7" y="117.7">21</text>
<text x="132.3" y="123.1" transform="rotate(-90 132.3 123.1)">25</text>
<text x="183.6" y="123.1">1</text>
<text x="183.6" y="125.8">2</text>
<text x="322.9" y="125.8">2</text>
<text x="367.6" y="121.6">GND</text>
<text x="367.6" y="124.3">GND</text>
<text x="377.7" y="120.4">22</text>
<text x="377.7" y="123.1">30</text>
<text x="377.7" y="125.8">32</text>
<text x="329.2" y="127">V_BCKP</text>
<text x="367.6" y="127">GND</text>
<text x="367.6" y="129.7">GND</text>
<text x="377.7" y="128.5">43</text>
<text x="377.7" y="131.2">50</text>
<text x="239.9" y="136.4">VCC</text>
<text x="241.1" y="133.7">SW</text>
<text x="249.7" y="137.9">RST</text>
<text x="249.7" y="135.2">VCC</text>
<text x="249.7" y="132.5">SW</text>
<text x="321.7" y="136.6">39</text>
<text x="321.7" y="133.9">41</text>
<text x="329.2" y="137.7">SIM_IO</text>
<text x="329.2" y="135">VSIM</text>
<text x="367.6" y="135">GND</text>
<text x="367.6" y="137.7">GND</text>
<text x="367.6" y="132.3">GND</text>
<text x="377.7" y="133.9">54</text>
<text x="377.7" y="136.6">55</text>
<text x="240.2" y="139.1">RST</text>
<text x="240.3" y="141.8">CLK</text>
<text x="249.7" y="143.3">GND*6</text>
<text x="249.7" y="140.6">CLK</text>
<text x="321.7" y="139.3">38</text>
<text x="321.7" y="141.9">40</text>
<text x="329.2" y="140.4">SIM_CLK</text>
<text x="329.2" y="143.1">SIM_RST</text>
<text x="367.6" y="140.4">GND</text>
<text x="367.6" y="143.1">GND</text>
<text x="377.7" y="139.3">57</text>
<text x="377.7" y="141.9">58</text>
<text x="239.7" y="144.5">GND</text>
<text x="240.2" y="147.2">VPP</text>
<text x="241.7" y="149.9">I/O</text>
<text x="249.7" y="148.7">IO</text>
<text x="249.7" y="146">VPP</text>
<text x="321.7" y="144.6">42</text>
<text x="329.2" y="145.8">SIM_DET</text>
<text x="367.6" y="148.5">GND</text>
<text x="367.6" y="145.8">GND</text>
<text x="377.7" y="147.3">60</text>
<text x="377.7" y="144.6">59</text>
<text x="321.7" y="155.4">31</text>
<text x="367.6" y="153.9">GND</text>
<text x="367.6" y="151.2">GND</text>
<text x="377.7" y="155.4">64</text>
<text x="377.7" y="152.7">63</text>
<text x="377.7" y="150">61</text>
<text x="306.1" y="160.8" transform="rotate(-90 306.1 160.8)">3</text>
<text x="321.7" y="158.1">33</text>
<text x="321.7" y="160.8">44</text>
<text x="329.2" y="156.6">RSVD</text>
<text x="329.2" y="159.3">RSVD</text>
<text x="329.2" y="162">RSVD</text>
<text x="367.6" y="162">GND</text>
<text x="367.6" y="156.6">GND</text>
<text x="367.6" y="159.3">GND</text>
<text x="377.7" y="160.8">66</text>
<text x="377.7" y="158.1">65</text>
<text x="178.3" y="164.8">17</text>
<text x="183.7" y="166">VDDIO</text>
<text x="203.9" y="166">VDDIN</text>
<text x="213.9" y="164.8">44</text>
<text x="302.1" y="166.2">5</text>
<text x="321.7" y="163.5">45</text>
<text x="321.7" y="166.2">46</text>
<text x="329.2" y="164.7">RSVD</text>
<text x="329.2" y="167.4">RSVD</text>
<text x="367.6" y="164.7">GND</text>
<text x="367.6" y="167.4">GND</text>
<text x="377.7" y="163.5">67</text>
<text x="377.7" y="166.2">68</text>
<text x="306.1" y="168.2" transform="rotate(-90 306.1 168.2)">4</text>
<text x="321.7" y="168.9">47</text>
<text x="321.7" y="171.6">48</text>
<text x="329.2" y="170.1">RSVD</text>
<text x="329.2" y="172.8">RSVD</text>
<text x="367.6" y="170.1">GND</text>
<text x="367.6" y="172.8">GND</text>
<text x="377.7" y="168.9">69</text>
<text x="377.7" y="171.6">70</text>
<text x="178.3" y="175.6">18</text>
<text x="183.7" y="176.8">GND</text>
<text x="206" y="176.8">GND</text>
<text x="213.9" y="175.6">42</text>
<text x="321.7" y="174.3">49</text>
<text x="329.2" y="175.5">RSVD</text>
<text x="367.6" y="175.5">GND</text>
<text x="367.6" y="178.1">GND</text>
<text x="377.7" y="174.3">71</text>
<text x="377.7" y="177">72</text>
<text x="377.7" y="179.7">73</text>
<text x="367.6" y="180.8">GND</text>
<text x="367.6" y="183.5">GND</text>
<text x="377.7" y="182.4">74</text>
<text x="377.7" y="185">75</text>
<text x="178.3" y="189.1">36</text>
<text x="183.7" y="190.3">VDDIO</text>
<text x="201.5" y="190.3">VDDANA</text>
<text x="213.9" y="189.1">6</text>
<text x="367.6" y="186.2">GND</text>
<text x="367.6" y="188.9">GND</text>
<text x="367.6" y="191.6">GND</text>
<text x="377.7" y="187.7">76</text>
<text x="377.7" y="190.4">77</text>
<text x="367.6" y="197">GND</text>
<text x="367.6" y="194.3">GND</text>
<text x="377.7" y="195.8">79</text>
<text x="377.7" y="193.1">78</text>
<text x="178.3" y="199.9">35</text>
<text x="183.7" y="201.1">GND</text>
<text x="201.3" y="201">GNDANA</text>
<text x="213.9" y="199.9">5</text>
<text x="367.6" y="199.7">GND</text>
<text x="367.6" y="202.4">GND</text>
<text x="377.7" y="203.9">82</text>
<text x="377.7" y="198.5">80</text>
<text x="377.7" y="201.2">81</text>
<text x="367.6" y="207.8">GND</text>
<text x="367.6" y="205.1">GND</text>
<text x="377.7" y="209.3">84</text>
<text x="377.7" y="206.6">83</text>
<text x="199.6" y="214.5">VDDCORE</text>
<text x="213.9" y="213.3">43</text>
<text x="367.6" y="210.5">GND</text>
<text x="367.6" y="215.9">GND</text>
<text x="367.6" y="213.2">GND</text>
<text x="377.7" y="214.7">86</text>
<text x="377.7" y="212">85</text>
<text x="367.6" y="221.2">GND</text>
<text x="367.6" y="218.6">GND</text>
<text x="377.7" y="220.1">88</text>
<text x="377.7" y="217.4">87</text>
<text x="208" y="225.3">EP</text>
<text x="213.9" y="224.1">49</text>
<text x="367.6" y="226.6">GND</text>
<text x="367.6" y="223.9">GND</text>
<text x="377.7" y="225.5">90</text>
<text x="377.7" y="222.8">89</text>
<text x="367.6" y="229.3">GND</text>
<text x="367.6" y="232">GND</text>
<text x="377.7" y="228.2">91</text>
<text x="377.7" y="230.8">92</text>
<text x="377.7" y="233.5">93</text>
<text x="367.6" y="234.7">GND</text>
<text x="367.6" y="237.4">GND</text>
<text x="377.7" y="236.2">94</text>
<text x="377.7" y="238.9">95</text>
<text x="187.6" y="244.3">8</text>
<text x="191.8" y="245.5">VCC</text>
<text x="199.7" y="245.5">NC</text>
<text x="205.8" y="244.3">1</text>
<text x="367.6" y="240.1">GND</text>
<text x="367.6" y="242.8">GND</text>
<text x="377.7" y="241.6">96</text>
<text x="199.7" y="248.2">NC</text>
<text x="199.7" y="250.9">NC</text>
<text x="205.8" y="247">2</text>
<text x="205.8" y="249.7">3</text>
<text x="187.6" y="255.1">4</text>
<text x="191.8" y="256.3">GND</text>
<text x="199.7" y="253.6">NC</text>
<text x="199.9" y="256.3">EP</text>
<text x="205.8" y="255.1">9</text>
<text x="205.8" y="252.4">7</text>
</g>
</svg>
